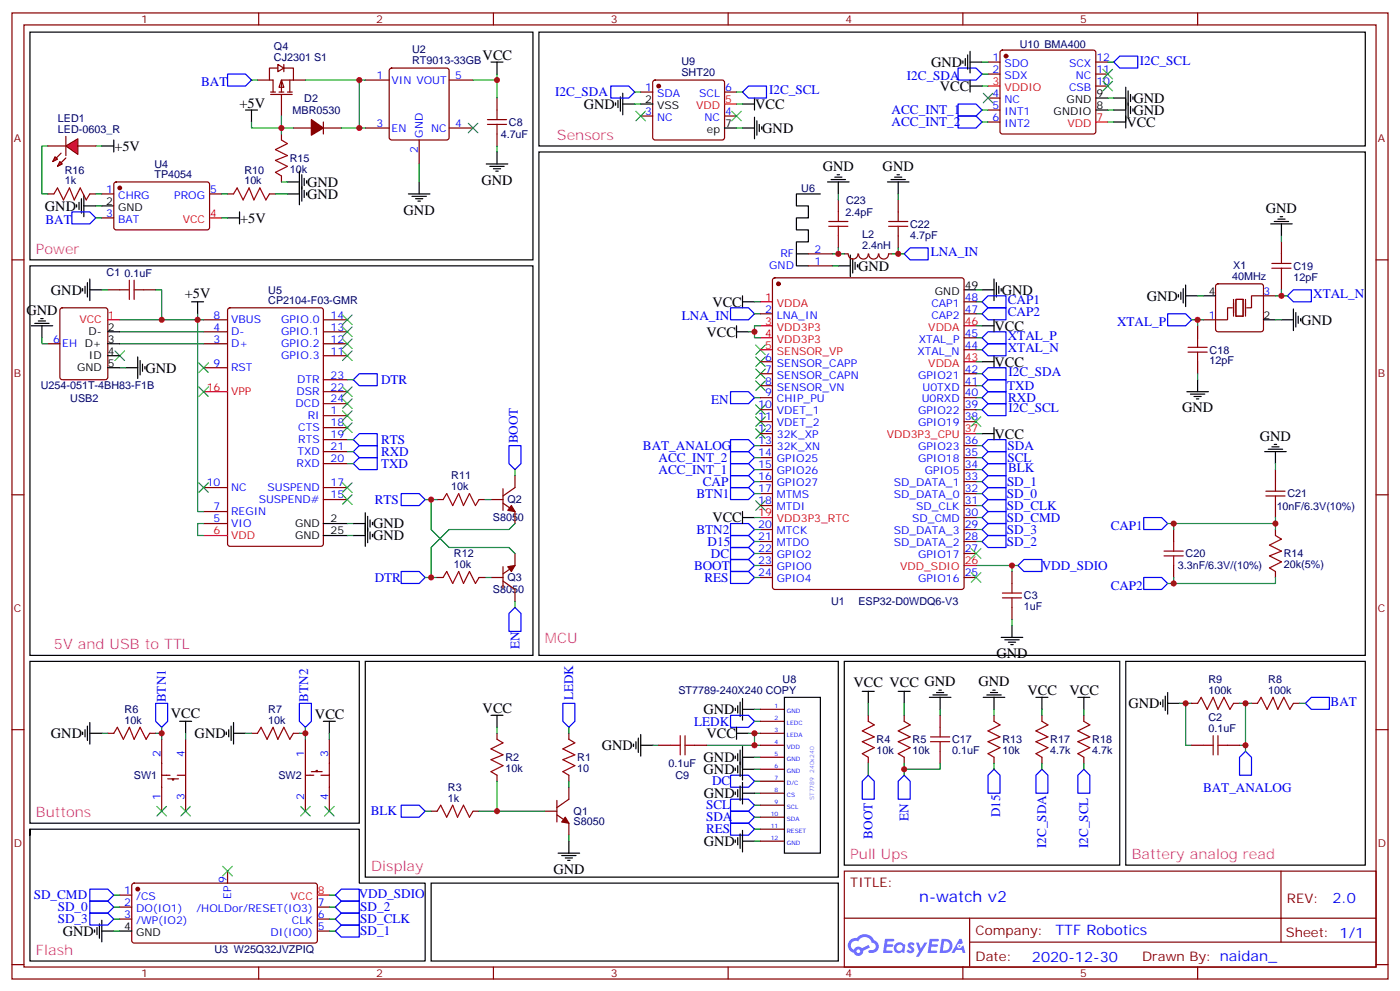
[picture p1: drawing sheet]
<svg xmlns="http://www.w3.org/2000/svg" width="412mm" height="292mm" viewBox="0 0 412 292" stroke-linecap="round" stroke-linejoin="round" font-family="sans-serif">
<g fill="none" stroke="#870000" stroke-width=".35">
<path d="M3.5 3.8h405.4v284.3h-405.4zM7.1 7.3h398.2v277.3h-398.2zM76.2 3.8v3.5M145.3 3.8v3.5M214.5 3.8v3.5M283.6 3.8v3.5M352.8 3.8v3.5M3.5 76.5h3.6M405.3 76.5h3.6M3.5 145.6h3.6M405.3 145.6h3.6M3.5 214.8h3.6"/>
<path d="M405.3 214.8h3.6M248.7 256.4h156.6v28.2h-156.6zM377.3 256.4v20.9M248.7 270.2h156.5M285.6 277.3h119.6M285.6 270.2v14.2M3.5 283.9h3.6M76.2 284.6v3.5M145.3 284.6v3.5M214.5 284.6v3.5M283.6 284.6v3.5M352.8 284.6v3.5"/>
<path d="M405.3 283.9h3.6"/>
</g>
<g fill="#5487ff">
<path d="M267.7 277.6a1.22 1.22 0 0 1 1.7 .2l-.4 .6a.47 .47 0 0 0-.3-.4 .47 .47 0 0 0-.5 .2l.1 .2a1.14 1.14 0 0 1 .8 1.8 1.14 1.14 0 0 1-1.9 0l-.2-.2 .5-.6 .7 .5a.29 .29 0 0 0 .3-.3 .29 .29 0 0 0-.2-.3 1.04 1.04 0 0 1-.6-1.7z"/>
<path d="M260.7 276.3h2.4l.3 .2-.2 .5-1.8 .1-.1 .8h1.5l.3 .4-.3 .4h-1.6l-.2 1.1h1.7l.2 .3-.2 .3-2.6 .1z"/>
<path d="M273.8 276.3h2.4l.3 .2-.1 .5-1.8 .1-.2 .8h1.6l.3 .4-.4 .4h-1.6l-.1 1.1h1.7l.2 .3-.2 .3-2.6 .1z"/>
<path d="M282.6 276.3h.7l.3 1.3-.6 .3a.69 .69 0 0 0-1 .3 .69 .69 0 0 0 .4 .9 .69 .69 0 0 0 .9-.6l.5-.2 .6 2.2h-.8l-.2-.9h-1.8l-.5 .9h-.8z"/>
<path d="M269.8 277.4h.8l.6 1.8 1.1-1.8h.9l-2.6 4.2h-.8l.9-1.5z"/>
<path d="M277.4 276.3l-.6 4.2h1.3a2.11 2.11 0 0 0 2.5-2.1 2.11 2.11 0 0 0-2.5-2.1zM278.1 277.1a1.39 1.39 0 0 1 1.7 1.4 1.39 1.39 0 0 1-1.8 1.3h-.3z"/>
<path d="M263.7 277.9a1.54 1.54 0 0 0-.1 2.2 1.54 1.54 0 0 0 2.2 .1l.6 .3 .3-2.3-.2-.3h-.4a1.49 1.49 0 0 0-2.4 0zM264 278.9a.94 .94 0 0 1 1.8 0 .94 .94 0 0 1-1.8 0z"/>
<path d="M250.4 276.7a2.18 2.18 0 0 0 1.1 3.7 1.44 1.44 0 0 0 1.6 .9 1.44 1.44 0 0 0 1.2-1.4l2-1.1-.5-.7-1.9 1a1.47 1.47 0 0 0-2.4 .4 1.39 1.39 0 0 1-.7-1.9 1.39 1.39 0 0 1 2-.5 2.12 2.12 0 0 1 2.2-1.3 2.12 2.12 0 0 1 1.9 1.7 1.14 1.14 0 0 1 1.1 1.4 1.14 1.14 0 0 1-1.7 .7 .43 .43 0 0 0-.5 .4 .43 .43 0 0 0 .4 .5 1.98 1.98 0 0 0 2.5-1.2 1.98 1.98 0 0 0-1.2-2.6 3.1 3.1 0 0 0-5.3-.6l-.9 .1zM252.3 280a.55 .55 0 0 1 1.1 0 .55 .55 0 0 1-1.1 0z"/>
<circle cx="282.6" cy="278.4" r=".26"/>
</g>
<g fill="none" stroke="#870000" stroke-width=".35">
<path d="M107.6 23.6h7.1M107.6 37.7h7.1M114.9 20.2l.5-.2h16.2l.5 .2 .2 .5v19.8l-.2 .5-.5 .2h-16.2l-.5-.2-.2-.5v-19.8zM132.3 23.6h7M132.3 37.7h7M146.4 28.9v3.5M146.4 39.4v3.6M188.7 27.1h3.6M188.7 34.1h3.6M192.5 23.8l.5-.2h19.7l.5 .2 .2 .5v16.2l-.2 .5-.5 .2h-19.7l-.5-.2-.2-.5v-16.2zM213.4 27.1h3.6M213.4 34.1h3.6"/>
<path d="M14.1 57.1h1.8M26.5 57.1h1.7M30 57.1h3.5M33.7 53.8l.5-.2h27.1l.4 .7v12.9l-.7 .5-27.1-.1-.4-.6v-12.7zM61.7 57.1h3.6M67 57.1h1.8M79.4 57.1h1.7M123.5 41.2v7.1M246.9 58.8v3.6M264.6 58.8v3.6M30 64.1h3.5M238.1 74.7h7.1"/>
<path d="M238.1 78.2h7.1M246.9 69.4v3.6M248.7 74.7h1.1M249.9 74.7a1.41 1.41 0 0 0 1.4 1.5 1.41 1.41 0 0 0 1.4-1.5M252.9 74.7a1.41 1.41 0 0 0 1.4 1.5 1.41 1.41 0 0 0 1.4-1.5M255.9 74.7a1.41 1.41 0 0 0 1.4 1.5 1.41 1.41 0 0 0 1.4-1.5M262.8 74.7h-1.1a1.41 1.41 0 0 1-1.4 1.5 1.41 1.41 0 0 1-1.4-1.5M264.6 69.4v3.6M377.5 71.2v3.5M17.9 90.8l.4-.2h12.7l.7 .4v20.1l-.4 .6-13 .1-.6-.5-.1-20zM60 97.6h7M60 94.1h7"/>
<path d="M67.3 90.8l.4-.2h26.8l.7 .4v69.1l-.4 .6-27.1 .1-.6-.5-.1-69zM95.2 97.6h7.1M95.2 94.1h7.1M352.8 95.9v3.5M354.5 94.1h3.6M358.3 83.7l.5-.2h12.7l.5 .2 .2 .5v12.7l-.3 .5-.4 .2h-12.7l-.5-.2-.2-.5v-12.7zM372.2 87.1h3.5M377.5 81.8v3.5M14.1 101.2h3.5M60 101.2h7M60 108.2h7M95.2 101.2h7.1"/>
<path d="M95.2 104.7h7.1M95.2 115.3h7.1M95.2 111.8h7.1M95.2 118.8h7.1M352.8 106.5v3.5M95.2 122.3h7.1M95.2 125.9h7.1M95.2 129.4h7.1M95.2 136.5h7.1M95.2 132.9h7.1M151.7 140v3.5l-3.5 2.5M375.7 138.2v3.5"/>
<path d="M60 154.1h7M60 150.6h7M60 143.5h7M95.2 147h7.1M95.2 143.5h7.1M128.8 147h1.7M141.1 147h1.8M144.6 147h3.6M148.2 148.1l3.5 2.5v3.5M148.2 143.9v6.3M345.7 155.9v3.5M375.7 148.8v3.5"/>
<path d="M375.7 155.9v1.7M128.8 170h1.7M141.1 170h1.8M144.6 170h3.6M148.2 171l3.5 2.5v3.5M148.2 166.8v6.3M151.7 162.9v3.5l-3.5 2.5M298.1 168.2v3.5M298.1 178.8v3.5M345.7 166.4v3.6M375.7 168.2v1.8M31.7 215.8h1.8"/>
<path d="M44.1 215.8h1.8M47.6 217.6v21.2M54.7 217.6v21.2M74.1 215.8h1.7M86.4 215.8h1.8M90 217.6v21.2M97 217.6v21.2M146.4 215.8v1.8M167.6 215.8v1.8M194 219.4h3.6M204.6 219.4h3.5M255.8 210.5v1.8"/>
<path d="M266.3 210.5v1.8M276.9 210.5v3.6M292.8 210.5v1.8M306.9 210.5v1.8M319.3 210.5v1.8M351 207h1.8M363.4 207h1.7M368.7 207h1.7M381 207h1.8M47.6 228.2h2.5M49.4 229.2h3.2M50.8 229.2v.4h.4v-.4"/>
<path d="M52.2 228.2h2.5M90 228.2h2.4M91.7 227.1h3.2M93.1 227.1v-.3h.4v.3M94.5 228.2h2.5M127 238.8h1.8M139.3 238.8h1.8M146.4 228.2v1.7M160.5 238.8h3.5M164 239.8l3.6 2.5v3.5M164 235.6v6.3M167.6 228.2v1.7"/>
<path d="M167.6 231.7v3.5l-3.6 2.5M255.8 222.9v1.7M266.3 222.9v1.7M276.9 221.1v3.5M292.8 222.9v1.7M306.9 222.9v1.7M319.3 222.9v1.7M67 256.4v3.5M35.3 263.5h3.5M35.3 267h3.5M35.3 270.5h3.5M39 260.1l.5-.2 53.6 .1 .4 .6-.1 16.5-.6 .5-53.6-.1-.4-.6v-16.3z"/>
<path d="M93.5 267h3.5M93.5 270.5h3.5M93.5 274h3.5"/>
</g>
<g fill="#870000" stroke="#870000" stroke-width=".35">
<path d="M166.5 240.5l1.1 1.8-2.1-.4z"/>
<path d="M150.6 148.8l1.1 1.8-2.1-.4z"/>
<path d="M149.6 166.8l2.1-.4-1.1 1.8z"/>
<circle cx="40.6" cy="261.7" r=".53"/>
<circle cx="35.3" cy="55.3" r=".53"/>
<circle cx="194" cy="25.3" r=".53"/>
</g>
<g fill="none" stroke="#a10000" stroke-width=".35">
<path d="M143.6 36.6h5.6M143.6 35.2h5.6M146.4 32.4v2.8M146.4 36.6v2.8M15.9 57.1l1-1.8 1.8 3.5 1.8-3.5 1.4 3.5 1.7-3.5 1.8 3.5 1.1-1.7M68.8 57.1l1-1.8 1.8 3.5 1.8-3.5 1.4 3.5 1.8-3.5 1.7 3.5 1.1-1.7M244.1 65.2h5.7M244.1 66.6h5.7M246.9 62.4v2.8M246.9 66.6v2.8M261.8 65.2h5.6M261.8 66.6h5.6"/>
<path d="M264.6 62.4v2.8M264.6 66.6v2.8M374.6 79h5.7M374.6 77.5h5.7M377.5 74.7v2.8M377.5 79v2.8M352.8 99.4v2.8M350 103.6h5.6M350 102.2h5.6M352.8 103.6v2.9M130.5 147l1.1-1.7 1.7 3.5 1.8-3.5 1.4 3.5 1.8-3.5 1.8 3.5 1-1.8M345.7 159.4v2.8"/>
<path d="M372.9 146h5.6M372.9 144.6h5.6M375.7 157.6l1.8 1.1-3.6 1.7 3.6 1.8-3.6 1.4 3.6 1.8-3.6 1.7 1.8 1.1M375.7 141.7v2.9M375.7 146v2.8M130.5 170l1.1-1.8 1.7 3.5 1.8-3.5 1.4 3.5 1.8-3.5 1.8 3.5 1-1.7M295.3 176h5.6M295.3 174.6h5.6M298.1 171.7v2.9M298.1 176v2.8M342.9 163.6h5.6M342.9 162.2h5.6"/>
<path d="M345.7 163.6v2.8M33.5 215.8l1.1-1.7 1.7 3.5 1.8-3.5 1.4 3.5 1.8-3.5 1.7 3.5 1.1-1.8M75.8 215.8l1.1-1.7 1.8 3.5 1.7-3.5 1.4 3.5 1.8-3.5 1.8 3.5 1-1.8M146.4 217.6l1.8 1.1-3.6 1.7 3.6 1.8-3.6 1.4 3.6 1.8-3.6 1.7 1.8 1.1M167.6 217.6l1.7 1.1-3.5 1.7 3.5 1.8-3.5 1.4 3.5 1.8-3.5 1.7 1.8 1.1M197.6 219.4h2.8M200.4 216.5v5.7M201.8 219.4h2.8M201.8 216.5v5.7M255.8 212.3l1.7 1.1-3.5 1.7 3.5 1.8-3.5 1.4 3.5 1.8-3.5 1.7 1.8 1.1M266.3 212.3l1.8 1.1-3.5 1.7 3.5 1.8-3.5 1.4 3.5 1.8-3.5 1.7 1.7 1.1M274.1 218.3h5.7"/>
<path d="M274.1 216.9h5.7M276.9 214.1v2.8M276.9 218.3v2.8M292.8 212.3l1.8 1.1-3.6 1.7 3.6 1.8-3.6 1.4 3.6 1.8-3.6 1.7 1.8 1.1M306.9 212.3l1.8 1.1-3.5 1.7 3.5 1.8-3.5 1.4 3.5 1.8-3.5 1.7 1.7 1.1M319.3 212.3l1.7 1.1-3.5 1.7 3.5 1.8-3.5 1.4 3.5 1.8-3.5 1.7 1.8 1.1M352.8 207l1-1.8 1.8 3.6 1.8-3.6 1.4 3.6 1.7-3.6 1.8 3.6 1.1-1.8M370.4 207l1.1-1.8 1.7 3.6 1.8-3.6 1.4 3.6 1.8-3.6 1.7 3.6 1.1-1.8M128.8 238.8l1-1.8 1.8 3.5 1.7-3.5 1.5 3.5 1.7-3.5 1.8 3.5 1-1.7"/>
</g>
<g fill="none" stroke="#008700" stroke-width=".35">
<path d="M139.3 23.6h7.1v5.3M187 30.6h1.7M187 27.1h1.7M217 37.7h1.7M217 27.1h1.7M14.1 43h-1.8v14.1h1.8M28.2 57.1h1.8M28.2 43h1.8M65.3 57.1h1.7M81.1 57.1h3.6M123.5 48.3v5.3M146.4 43v1.7"/>
<path d="M246.9 57.1v1.7M264.6 57.1v1.7M28.2 60.6h1.8M28.2 64.1h1.8M65.3 64.1h1.7M245.2 78.2h1.7M245.2 74.7h3.5M246.9 73v1.7M262.8 74.7h3.5M264.6 73v1.7M377.5 69.4v1.8M12.3 99.4v1.8h1.8"/>
<path d="M35.3 97.6h24.7M222.2 92.4h1.8M287.5 99.4h1.8M287.5 92.4h1.8M287.5 88.8h1.8M351 94.1h3.5M352.8 87.1h1.7M352.8 94.1v1.8M375.7 87.1h3.5M375.7 94.1h1.8M377.5 85.3v1.8M35.3 101.2h24.7"/>
<path d="M35.3 108.2h1.7M102.3 111.8h1.8M222.2 117.1h1.8M287.5 117.1h1.8M287.5 113.5h1.8M287.5 110h1.8M287.5 102.9h1.8M352.8 110v1.8M102.3 129.4h1.8M102.3 136.5h1.8M102.3 132.9h1.8M151.7 138.2v1.8"/>
<path d="M287.5 134.7h1.8M287.5 131.2h1.8M287.5 120.6h1.8M375.7 136.5v1.7M102.3 154.1h1.8M102.3 157.6h1.8M125.2 147h3.6M127 147v8.9l5.3 5.2h17.6l1.8 1.8M142.9 147h1.7M151.7 154.1l-1.8 1.8h-17.6l-5.3 5.2v8.9M222.2 159.4h1.8M287.5 159.4h1.8"/>
<path d="M287.5 155.9h1.8M287.5 152.3h1.8M287.5 148.8h1.8M287.5 145.3h1.8M287.5 141.7h1.8M344 154.1h1.7v1.8M345.7 154.1h30v1.8M375.7 152.3v1.8M125.2 170h3.6M142.9 170h1.7M151.7 177v1.8M222.2 166.4h1.8"/>
<path d="M222.2 170h1.8M222.2 162.9h1.8M287.5 166.4h10.6v1.8M298.1 166.4h1.8M345.7 170v1.7h-1.7M375.7 170v1.7h-30M298.1 182.3v1.8M30 215.8h1.7M72.3 215.8h1.8M88.2 215.8h1.8v1.8M90 214.1v1.7M97 215.8v1.8"/>
<path d="M146.4 214.1v1.7M167.6 214.1v1.7M192.3 219.4h1.7M208.1 219.4h14.1M220.5 215.8h1.7M222.2 208.8h1.8M222.2 212.3h1.8M224 215.8h-1.8v3.6h1.8M255.8 207v3.5M266.3 207v3.5M276.9 208.8v1.7M292.8 208.8v1.7"/>
<path d="M306.9 208.8v1.7M319.3 208.8v1.7M347.5 207h3.5M349.2 207v12.4h1.8M365.1 207h3.6M366.9 207v12.4h-1.8M366.9 219.4v1.7M382.8 207h1.7M125.2 238.8h1.8M141.1 238.8h19.4M146.4 229.9v8.9M167.6 229.9v1.8"/>
<path d="M222.2 229.9h1.8M222.2 233.5h1.8M222.2 237h1.8M222.2 222.9h1.8M222.2 226.4h1.8M255.8 224.6v3.6M266.3 224.6v3.6M276.9 224.6v1.8h-10.6M292.8 224.6v1.8M306.9 224.6v1.8M319.3 224.6v1.8M167.6 245.8v1.8"/>
<path d="M222.2 240.5h1.8M222.2 244.1h1.8M222.2 247.6h1.8M33.5 263.5h1.8M33.5 274h1.8M33.5 267h1.8M33.5 270.5h1.8M97 263.5h1.8M97 274h1.8M97 267h1.8M97 270.5h1.8"/>
</g>
<g fill="none" stroke="#000" stroke-width=".35">
<path d="M8.8 9.5h148.2v67h-148.2zM158.7 9.5h243.5v33.5h-243.5zM181.3 30.3v.7M182 29.6v2.1M182.7 28.5v4.2M183.4 30.6h3.6M183.4 27.4v6.4M188.7 30.6h3.6M213.4 37.7h3.6M218.7 30.6h3.5M218.7 37.7h3.5M222.2 28.9v3.5"/>
<path d="M222.2 34.5v6.4M223 35.6v4.2M223.7 36.6v2.1M224.4 37.3v.7M23.3 59.5v2.2M24 58.5v4.2M24.7 57.4v6.4M30 43h3.5M33.5 41.2v3.5M84.7 57.1h3.5M88.2 53.9v6.4M88.9 55v4.2"/>
<path d="M89.6 56v2.1M90.3 56.7v.7M120.3 57.1h6.3M121.4 57.8h4.2M122.4 58.5h2.1M123.1 59.2h.7M123.5 53.6v3.5M143.2 48.3h6.4M144.3 49h4.2M145.3 49.7h2.2M146 50.4h.8M146.4 44.7v3.6"/>
<path d="M158.7 44.7h243.5v148.2h-243.5zM241.7 57.1h-7.1v3.5h3.5v3.5h-3.5v3.6h3.5v3.5h-3.5v3.5h3.5M243.8 53.6h6.3M244.8 52.8h4.3M245.9 52.1h2.1M246.6 51.4h.7M246.9 53.6v3.5M261.4 53.6h6.4M262.5 52.8h4.2M263.5 52.1h2.1M264.2 51.4h.7M264.6 53.6v3.5"/>
<path d="M8.8 78.2h148.2v114.7h-148.2zM22.6 60.3v.7M24.7 60.6h3.5M30 60.6h3.5M67 64.1h3.6M70.6 62.4v3.5M234.6 74.7v3.5h3.5M246.9 78.2h3.6M250.5 75.1v6.3M251.2 76.1v4.3M251.9 77.2v2.1M252.6 77.9v.7"/>
<path d="M374.3 65.9h6.3M375.4 65.2h4.2M376.4 64.5h2.1M377.1 63.8h.7M377.5 65.9v3.5M9.2 95.9h6.3M10.2 95.2h4.3M11.3 94.5h2.1M12 93.8h.7M12.3 95.9v3.5M31.7 97.6h3.6M56.4 88.8h3.6"/>
<path d="M58.2 88.8v3.6M218.7 87.1v3.5M218.7 88.8h3.5M289.3 85.3h3.5M292.8 82.1v6.4M293.5 83.2v4.2M294.2 84.2v2.2M294.9 84.9v.8M347.1 86.7v.7M347.8 86v2.1M348.5 84.9v4.3M349.2 87.1h3.6"/>
<path d="M349.2 83.9v6.3M354.5 87.1h3.6M372.2 94.1h3.5M377.5 94.1h3.5M381 90.9v6.4M381.7 92v4.2M382.4 93.1v2.1M383.1 93.8v.7M31.7 108.2h3.6M31.7 101.2h3.6M31.7 104.7h3.6M37 108.2h3.6"/>
<path d="M40.6 105.1v6.3M41.3 106.1v4.2M42 107.2v2.1M42.7 107.9v.7M289.3 106.5h3.5M292.8 104.7v3.5M349.6 115.3h6.4M350.7 116h4.2M351.7 116.7h2.1M352.4 117.4h.7M352.8 111.8v3.5M289.3 127.6h3.5"/>
<path d="M292.8 125.9v3.5M372.5 132.9h6.4M373.6 132.2h4.2M374.6 131.5h2.2M375.4 130.8h.7M375.7 132.9v3.6M95.2 154.1h7.1M95.2 157.6h7.1M104.1 154.1h3.5M104.1 157.6h3.5M107.6 150.9v9.9M108.3 152v7.7"/>
<path d="M109 153v2.2M109 156.6v2.1M109.7 153.7v.7M109.7 157.3v.7M8.8 194.7h97v47.6h-97zM248.7 194.7h81.1v59.9h-81.1zM294.9 187.6h6.4M296 188.3h4.2M297 189h2.2M297.7 189.7h.7M298.1 184.1v3.5M331.6 194.7h70.6v59.9h-70.6z"/>
<path d="M24.3 215.5v.7M25 214.8v2.1M25.8 213.7v4.2M26.5 215.8h3.5M26.5 212.7v6.3M52.9 212.3h3.5M54.7 212.3v3.5M66.7 215.5v.7M67.4 214.8v2.1M68.1 213.7v4.2M68.8 215.8h3.5M68.8 212.7v6.3"/>
<path d="M95.2 212.3h3.6M97 212.3v3.5M144.6 210.5h3.6M146.4 210.5v3.6M186.6 219v.7M187.3 218.3v2.1M188 217.2v4.3M188.7 219.4h3.6M188.7 216.2v6.3M216.6 208.4v.7M217 215.8h3.5M217 214.1v3.5"/>
<path d="M217.3 207.7v2.1M218 206.7v4.2M218.7 208.8h3.5M218.7 205.6v6.3M218.7 219.7v9.9M254 203.5h3.5M255.8 203.5v3.5M264.6 203.5h3.5M266.3 203.5v3.5M273.8 205.2h6.3M274.8 204.5h4.2M275.9 203.8h2.1"/>
<path d="M276.6 203.1h.7M276.9 205.2v3.6M289.6 205.2h6.4M290.7 204.5h4.2M291.7 203.8h2.2M292.5 203.1h.7M292.8 205.2v3.6M305.2 205.2h3.5M306.9 205.2v3.6M317.5 205.2h3.5M319.3 205.2v3.6M341.8 206.7v.7"/>
<path d="M342.5 206v2.1M343.3 204.9v4.2M344 207h3.5M344 203.8v6.4M216.6 222.5v.7M216.6 226.1v.7M216.6 233.1v.7M217.3 221.8v2.1M217.3 225.4v2.1M217.3 232.4v2.1M218 220.8v7.7M218 231.4v4.2"/>
<path d="M218.7 230.3v6.3M218.7 222.9h3.5M218.7 233.5h3.5M218.7 226.4h3.5M8.8 244.1v38.8h116.4v-23h-19.4v-15.8h-97v1.7M127 259.9h119.9v23h-119.9zM164.4 251.1h6.3M165.5 251.8h4.2M166.5 252.5h2.1M167.2 253.2h.7M167.6 247.6v3.5M216.6 247.2v.7"/>
<path d="M217.3 246.5v2.1M218 245.5v4.2M218.7 244.4v6.4M218.7 247.6h3.5M27.9 273.7v.7M28.6 273v2.1M29.3 271.9v4.3M30 274h3.5M30 270.9v6.3M35.3 274h3.5"/>
</g>
<g fill="none" stroke="#00f" stroke-width=".35">
<path d="M179.9 25.3h5.3l1.8 1.8-1.8 1.8h-5.3zM218.7 27.1l1.8-1.8h5.3v3.6h-5.3zM21.2 62.4h5.3l1.7 1.7-1.7 1.8h-5.3zM266.3 74.7l1.8-1.7h5.3v3.5h-5.3zM215.2 90.6h5.3l1.7 1.8-1.7 1.7h-5.3zM289.3 92.4l1.7-1.8h5.3v3.5h-5.3zM291 87.1h5.3v3.5h-5.3l-1.7-1.8zM291 97.6h5.3v3.6h-5.3l-1.7-1.8zM344 92.4h5.2l1.8 1.7-1.8 1.8h-5.2zM381 85.3h5.3v3.5h-5.3l-1.8-1.7zM104.1 111.8l1.7-1.8h5.3v3.5h-5.3zM215.2 115.3h5.3l1.7 1.8-1.7 1.7h-5.3z"/>
<path d="M289.3 117.1l1.7-1.8h5.3v3.5h-5.3zM289.3 102.9l1.7-1.7h5.3v3.5h-5.3zM289.3 110l1.7-1.8h5.3v3.6h-5.3zM291 111.8h5.3v3.5h-5.3l-1.7-1.8zM291 118.8h5.3v3.5h-5.3l-1.7-1.7zM104.1 129.4l1.7-1.8h5.3v3.6h-5.3zM104.1 132.9l1.7-1.7h5.3v3.5h-5.3zM104.1 136.5l1.7-1.8h5.3v3.5h-5.3zM149.9 131.2h3.6v5.3l-1.8 1.7-1.8-1.7zM289.3 134.7l1.7-1.8h5.3v3.6h-5.3zM289.3 131.2l1.7-1.8h5.3v3.5h-5.3zM118.2 145.3h5.3l1.7 1.7-1.7 1.8h-5.3z"/>
<path d="M215.2 157.6h5.3l1.7 1.8-1.7 1.7h-5.3zM289.3 155.9l1.7-1.8h5.3v3.5h-5.3zM289.3 148.8l1.7-1.8h5.3v3.6h-5.3zM289.3 141.7l1.7-1.7h5.3v3.5h-5.3zM291 150.6h5.3v3.5h-5.3l-1.7-1.8zM291 157.6h5.3v3.5h-5.3l-1.7-1.7zM291 143.5h5.3v3.5h-5.3l-1.7-1.7zM336.9 152.3h5.3l1.8 1.8-1.8 1.8h-5.3zM118.2 168.2h5.3l1.7 1.8-1.7 1.7h-5.3zM151.7 178.8l1.8 1.8v5.2h-3.6v-5.2zM215.2 164.7h5.3l1.7 1.7-1.7 1.8h-5.3zM215.2 161.1h5.3l1.7 1.8-1.7 1.8h-5.3z"/>
<path d="M215.2 168.2h5.3l1.7 1.8-1.7 1.7h-5.3zM299.9 166.4l1.7-1.7h5.3v3.5h-5.3zM336.9 170h5.3l1.8 1.7-1.8 1.8h-5.3zM45.9 207h3.5v5.3l-1.8 1.8-1.7-1.8zM88.2 207h3.5v5.3l-1.7 1.8-1.8-1.8zM165.8 207h3.5v5.3l-1.7 1.8-1.8-1.8zM215.2 210.5h5.3l1.7 1.8-1.7 1.8h-5.3zM384.5 207l1.8-1.8h5.3v3.6h-5.3zM118.2 237h5.3l1.7 1.8-1.7 1.7h-5.3zM215.2 228.2h5.3l1.7 1.7-1.7 1.8h-5.3zM215.2 235.2h5.3l1.7 1.8-1.7 1.8h-5.3zM215.2 238.8h5.3l1.7 1.7-1.7 1.8h-5.3z"/>
<path d="M255.8 228.2l1.7 1.7v5.3h-3.5v-5.3zM266.3 228.2l1.8 1.7v5.3h-3.5v-5.3zM291 228.2l1.8-1.8 1.8 1.8v5.3h-3.6zM306.9 226.4l1.8 1.8v5.3h-3.5v-5.3zM319.3 226.4l1.7 1.8v5.3h-3.5v-5.3zM366.9 221.1l1.8 1.8v5.3h-3.6v-5.3zM215.2 242.3h5.3l1.7 1.8-1.7 1.7h-5.3zM26.5 268.7h5.2l1.8 1.8-1.8 1.8h-5.2zM26.5 265.2h5.2l1.8 1.8-1.8 1.7h-5.2zM26.5 261.7h5.2l1.8 1.8-1.8 1.7h-5.2zM98.8 267l1.7-1.8h5.3v3.5h-5.3zM98.8 270.5l1.7-1.8h5.3v3.6h-5.3z"/>
<path d="M98.8 263.5l1.7-1.8h5.3v3.5h-5.3zM100.5 272.3h5.3v3.5h-5.3l-1.7-1.8z"/>
</g>
<path d="M213.4 30.6h3.6M61.7 64.1h3.6M31.7 94.1h3.6M60 115.3h7M60 157.6h7M93.5 263.5h3.5" fill="none" stroke="#f00" stroke-width=".35"/>
<g fill="none" stroke="#3c3" stroke-width=".35">
<path d="M137.9 36.3l2.9 2.8M140.8 36.3l-2.9 2.8M187.3 32.7l2.8 2.9M190.1 32.7l-2.8 2.9M215.5 32.7l2.9 2.9M218.4 32.7l-2.9 2.9M100.9 92.7l2.8 2.8M100.9 96.2l2.8 2.9M100.9 99.8l2.8 2.8M103.7 92.7l-2.8 2.8M103.7 96.2l-2.8 2.9M103.7 99.8l-2.8 2.8"/>
<path d="M33.9 103.3l2.8 2.8M36.7 103.3l-2.8 2.8M58.6 106.8l2.8 2.8M58.6 113.9l2.8 2.8M61.4 106.8l-2.8 2.8M61.4 113.9l-2.8 2.8M100.9 103.3l2.8 2.8M100.9 113.9l2.8 2.8M100.9 117.4l2.8 2.8M103.7 103.3l-2.8 2.8M103.7 113.9l-2.8 2.8M103.7 117.4l-2.8 2.8"/>
<path d="M222.6 119.2l2.8 2.8M222.6 101.5l2.8 2.9M222.6 105.1l2.8 2.8M222.6 108.6l2.8 2.8M222.6 112.1l2.8 2.8M225.4 119.2l-2.8 2.8M225.4 101.5l-2.8 2.9M225.4 105.1l-2.8 2.8M225.4 108.6l-2.8 2.8M225.4 112.1l-2.8 2.8M100.9 120.9l2.8 2.9M100.9 124.5l2.8 2.8"/>
<path d="M103.7 120.9l-2.8 2.9M103.7 124.5l-2.8 2.8M222.6 122.7l2.8 2.8M222.6 126.2l2.8 2.8M225.4 122.7l-2.8 2.8M225.4 126.2l-2.8 2.8M58.6 142.1l2.8 2.8M61.4 142.1l-2.8 2.8M100.9 142.1l2.8 2.8M100.9 145.6l2.8 2.8M103.7 142.1l-2.8 2.8M103.7 145.6l-2.8 2.8"/>
<path d="M222.6 147.4l2.8 2.8M225.4 147.4l-2.8 2.8M46.2 237.3l2.8 2.9M49 237.3l-2.8 2.9M53.3 237.3l2.8 2.9M56.1 237.3l-2.8 2.9M88.5 237.3l2.9 2.9M91.4 237.3l-2.9 2.9M95.6 237.3l2.8 2.9M98.4 237.3l-2.8 2.9M65.6 255l2.8 2.8M68.4 255l-2.8 2.8"/>
</g>
<path d="M363 90.6h-1.4v3.5h-3.5M363.4 88.1v5M364.1 88.1h2.1v5h-2.1zM366.9 88.1v5M372.2 87.1h-3.5v3.5h-1.5" fill="none" stroke="#870012" stroke-width=".35"/>
<g fill="#f00" stroke="#870000" stroke-width=".35">
<path d="M19.4 43l3.5-2.1v4.5z"/>
<path d="M19.4 40.1v5.7z"/>
</g>
<g fill="#870000" stroke="#870000" stroke-width=".35">
<path d="M19.4 46.5l-1.4 1.4z"/>
<path d="M16.6 46.5l1.4-1.4z"/>
</g>
<g fill="#f00" stroke="#870000" stroke-width=".35">
<path d="M17.6 47.6l.7 .7-1.4 .7z"/>
<path d="M16.2 46.1l.7 .7-1.4 .8z"/>
</g>
<path d="M14.1 43h5.3M22.9 43h5.3" fill="none" stroke="#870000" stroke-width=".35"/>
<path d="M328.1 18.3l1.7-1.8h5.3v3.5h-5.3zM282.2 20h5.3l1.8 1.8-1.8 1.8h-5.3zM282.2 30.6h5.3l1.8 1.8-1.8 1.7h-5.3zM282.2 34.1h5.3l1.8 1.8-1.8 1.8h-5.3zM215.2 140h5.3l1.7 1.7-1.7 1.8h-5.3zM215.2 129.4h5.3l1.7 1.8-1.7 1.7h-5.3zM215.2 154.1h5.3l1.7 1.8-1.7 1.7h-5.3zM215.2 143.5h5.3l1.7 1.8-1.7 1.7h-5.3z" fill="none" stroke="#00f" stroke-width=".35"/>
<path d="M105.8 23.6v14.1h1.8M146.4 21.8v1.8M35.3 94.1h24.7M58.2 92.4v1.7M222.2 131.2h1.8M222.2 141.7h1.8" fill="none" stroke="#008700" stroke-width=".35"/>
<g fill="none" stroke="#000" stroke-width=".35">
<path d="M144.6 18.3h3.6M146.4 18.3v3.5M72.3 32.4h3.5M74.1 32.4v3.5M285.8 25.3h3.5M285.8 23.6v3.5M328.1 32.4h3.5M328.1 28.9h3.5M331.6 25.7v9.9M332.3 26.7v7.8M333 27.8v2.1M333 31.3v2.1"/>
<path d="M333.7 28.5v.7M333.7 32v.7"/>
</g>
<g fill="#fff" stroke="#870000" stroke-width=".35">
<path d="M82.9 23.6l.7 2.1h-1.4z"/>
<path d="M81.8 19l1.8 1-1.8 1.1z"/>
</g>
<g fill="none" stroke="#870000" stroke-width=".35">
<path d="M83.6 19v2.1M291 18.3h3.6M294.8 15l.5-.3h26.8l.5 .3 .2 .5v23.2l-.2 .5-.5 .2h-26.8l-.5-.2-.2-.5v-23.2zM322.8 18.3h3.5M75.8 23.6h3.6M79.7 27.8h6.4M79.7 27.1h1.4M81.8 20h-2.4v3.6h1v3.5M82.2 27.1h1.4M82.9 27.8v6.3M82.9 39.4v1.8M83.6 20h2.8v3.6"/>
<path d="M84.7 27.1h1.4M85.4 23.6v3.5M86.4 23.6h-3.5v3.5M86.4 23.6h3.6M86.4 37.7h5.3M95.2 37.7h5.3M95.2 35.9v3.5M291 21.8h3.6M291 28.9h3.6M291 32.4h3.6M291 35.9h3.6M322.8 21.8h3.5"/>
<path d="M322.8 25.3h3.5M82.9 51.8v1.8M31.7 85.3h3.6M42.3 85.3h3.6M224 92.4h3.5M227.8 82l.4-.2h55.1l.6 .4 .1 90.6-.5 .6-55.3 .1-.6-.5-.1-90.5zM284 88.8h3.5M284 92.4h3.5M284 99.4h3.5M224 110h3.5M224 113.5h3.5M224 117.1h3.5"/>
<path d="M224 106.5h3.5M284 102.9h3.5M284 110h3.5M284 113.5h3.5M284 117.1h3.5M224 120.6h3.5M224 124.1h3.5M224 131.2h3.5M224 134.7h3.5M224 138.2h3.5M224 127.6h3.5M284 120.6h3.5"/>
<path d="M284 124.1h3.5M284 131.2h3.5M284 134.7h3.5M284 138.2h3.5M224 141.7h3.5M224 145.3h3.5M224 148.8h3.5M224 155.9h3.5M224 159.4h3.5M284 141.7h3.5M284 145.3h3.5M284 148.8h3.5"/>
<path d="M284 152.3h3.5M284 155.9h3.5M284 159.4h3.5M224 162.9h3.5M224 170h3.5M224 166.4h3.5M284 162.9h3.5M284 170h3.5M224 219.4h7.1M224 208.8h7.1M224 212.3h7.1M224 215.8h7.1"/>
<path d="M351 219.4h3.5M361.6 219.4h3.5M224 222.9h7.1M224 226.4h7.1M224 229.9h7.1M224 233.5h7.1M224 237h7.1M224 240.5h7.1M224 244.1h7.1M224 247.6h7.1"/>
</g>
<g fill="none" stroke="#008700" stroke-width=".35">
<path d="M289.3 18.3h1.7M326.3 18.3h1.8M74.1 35.9v1.8h8.8v1.7M74.1 23.6h1.7M82.9 34.1v3.6h3.5M90 23.6h17.6M100.5 37.7h5.3M217 30.6h1.7M289.3 21.8h1.7M289.3 25.3h1.7M289.3 32.4h1.7M289.3 35.9h1.7"/>
<path d="M326.3 32.4h1.8M326.3 35.9h1.8M326.3 28.9h1.8M82.9 53.6h1.8M30 85.3h1.7M45.9 85.3h1.7v8.8M58.2 94.1v56.5h1.8M220.5 97.6h1.7M222.2 88.8h1.8M224 95.9h-1.8v3.5h1.8M287.5 85.3h1.8M287.5 95.9h1.8"/>
<path d="M287.5 106.5h1.8M222.2 134.7h1.8M222.2 138.2h1.8M287.5 127.6h1.8M287.5 138.2h1.8M60 154.1h-1.8v3.5h1.8M222.2 152.3h1.8M222.2 155.9h1.8M222.2 145.3h1.8M47.6 214.1v1.7h-1.7M47.6 215.8v1.8M54.7 215.8v1.8"/>
</g>
<path d="M67 21.8h5.3l1.8 1.8-1.8 1.7h-5.3zM215.2 136.5h5.3l1.7 1.7-1.7 1.8h-5.3zM215.2 132.9h5.3l1.7 1.8-1.7 1.8h-5.3zM291 136.5h5.3v3.5h-5.3l-1.7-1.8z" fill="none" stroke="#00f" stroke-width=".35"/>
<g fill="#870000" stroke="#870000" stroke-width=".35">
<path d="M91.7 35.2l3.5 2.5-3.5 2.1z"/>
<circle cx="296.3" cy="16.5" r=".53"/>
<circle cx="229.3" cy="83.5" r=".53"/>
</g>
<path d="M82.9 41.2l1.8 1.1-3.6 1.7 3.6 1.8-3.6 1.4 3.6 1.8-3.6 1.7 1.8 1.1M35.3 85.3h2.8M38.1 82.5v5.6M39.5 82.5v5.6M39.5 85.3h2.8M354.5 219.4h2.9M357.4 216.5v5.7M358.8 219.4h2.8M358.8 216.5v5.7" fill="none" stroke="#a10000" stroke-width=".35"/>
<g fill="none" stroke="#000" stroke-width=".35">
<path d="M283.6 17.9v.7M284.3 17.2v2.1M285 16.2v4.2M285.8 18.3h3.5M285.8 15.1v6.3M322.8 32.4h3.5M322.8 28.9h3.5M328.1 35.9h3.5M331.6 34.1v3.6M84.7 53.6h3.5M88.2 50.4v6.3M88.9 51.4v4.3"/>
<path d="M89.6 52.5v2.1M90.3 53.2v.7M24.3 84.9v.8M25 84.2v2.2M25.8 83.2v4.2M26.5 85.3h3.5M26.5 82.1v6.4M217 97.6h3.5M217 95.9v3.5M284 85.3h3.5M289.3 95.9h3.5M292.8 94.1v3.5"/>
<path d="M218.7 152.3h3.5M218.7 150.6v3.5M107.6 194.7h139.3v63.5h-139.3zM231.1 205.2h10.6v45.9h-10.6z"/>
</g>
<path d="M291 25.3h3.6M322.8 35.9h3.5M224 95.9h3.5M224 99.4h3.5M224 88.8h3.5M284 95.9h3.5M224 102.9h3.5M284 106.5h3.5M284 127.6h3.5M224 152.3h3.5M284 166.4h3.5" fill="none" stroke="#f00" stroke-width=".35"/>
<path d="M289.6 27.4l2.9 2.9M292.5 27.4l-2.9 2.9M324.9 23.9l2.8 2.8M324.9 20.4l2.8 2.8M327.7 23.9l-2.8 2.8M327.7 20.4l-2.8 2.8M286.1 122.7l2.8 2.8M288.9 122.7l-2.8 2.8M286.1 161.5l2.8 2.8M286.1 168.6l2.8 2.8M288.9 161.5l-2.8 2.8M288.9 168.6l-2.8 2.8" fill="none" stroke="#3c3" stroke-width=".35"/>
<g fill="#c00">
<circle cx="146.4" cy="238.8" r=".88"/>
<circle cx="222.3" cy="215.8" r=".88"/>
<circle cx="222.3" cy="219.4" r=".88"/>
<circle cx="366.9" cy="207" r=".88"/>
<circle cx="349.3" cy="207" r=".88"/>
<circle cx="366.9" cy="219.4" r=".88"/>
<circle cx="127" cy="170" r=".88"/>
<circle cx="127" cy="147" r=".88"/>
<circle cx="352.8" cy="94.1" r=".88"/>
<circle cx="377.5" cy="87.1" r=".88"/>
<circle cx="375.7" cy="154.1" r=".88"/>
<circle cx="264.6" cy="74.7" r=".88"/>
<circle cx="246.9" cy="74.7" r=".88"/>
<circle cx="90" cy="215.8" r=".88"/>
<circle cx="298.1" cy="166.4" r=".88"/>
<circle cx="345.7" cy="171.7" r=".88"/>
<circle cx="345.7" cy="154.1" r=".88"/>
<circle cx="146.4" cy="23.6" r=".88"/>
<circle cx="105.8" cy="23.6" r=".88"/>
<circle cx="105.8" cy="37.7" r=".88"/>
<circle cx="82.9" cy="37.7" r=".88"/>
<circle cx="58.2" cy="94.1" r=".88"/>
<circle cx="47.6" cy="215.8" r=".88"/>
<circle cx="266.3" cy="226.4" r=".88"/>
<circle cx="222.3" cy="97.6" r=".88"/>
<circle cx="47.6" cy="94.1" r=".88"/>
</g>
<text font-size="4.6" fill="#00f" x="270.8" y="265.4">n-watch v2</text>
<g font-size="4.2">
<text x="142.2" y="17.6">VCC</text>
<text x="274.3" y="19.7">GND</text>
<text x="276.9" y="26.7">VCC</text>
<text x="70.6" y="31.7">+5V</text>
<text x="172" y="32.1">GND</text>
<text x="222.4" y="32.1">VCC</text>
<text x="333.9" y="33.8">GND</text>
<text x="333.9" y="30.3">GND</text>
<text x="224.5" y="39.1">GND</text>
<text x="331.8" y="37.3">VCC</text>
<text x="33.7" y="44.4">+5V</text>
<text x="242.4" y="50.3">GND</text>
<text x="260" y="50.3">GND</text>
<text x="90.5" y="58.5">GND</text>
<text x="90.5" y="55">GND</text>
<text x="141.8" y="54.3">GND</text>
<text x="13.2" y="62">GND</text>
<text x="70.7" y="65.6">+5V</text>
<text x="118.9" y="63.2">GND</text>
<text x="372.9" y="62.7">GND</text>
<text x="252.8" y="79.6">GND</text>
<text x="15" y="86.7">GND</text>
<text x="54.4" y="87.7">+5V</text>
<text x="295.1" y="86.7">GND</text>
<text x="337.8" y="88.5">GND</text>
<text x="7.8" y="92.7">GND</text>
<text x="209.8" y="90.3">VCC</text>
<text x="383.3" y="95.6">GND</text>
<text x="208.1" y="99.1">VCC</text>
<text x="293" y="97.3">VCC</text>
<text x="293" y="107.9">VCC</text>
<text x="42.9" y="109.7">GND</text>
<text x="348.2" y="121.4">GND</text>
<text x="293" y="129.1">VCC</text>
<text x="371.1" y="129.7">GND</text>
<text x="109.9" y="155.5">GND</text>
<text x="209.8" y="153.8">VCC</text>
<text x="109.9" y="159">GND</text>
<text x="293.5" y="193.7">GND</text>
<text x="251.4" y="202.3">VCC VCC GND</text>
<text x="288.2" y="201.9">GND</text>
<text x="142.2" y="209.8">VCC</text>
<text x="302.7" y="204.5">VCC</text>
<text x="315" y="204.5">VCC</text>
<text x="332.4" y="208.4">GND</text>
<text x="50.3" y="211.2">VCC</text>
<text x="92.8" y="211.6">VCC</text>
<text x="207.2" y="210.1">GND</text>
<text x="15" y="217.3">GND</text>
<text x="57.3" y="217.3">GND</text>
<text x="177.3" y="220.8">GND</text>
<text x="208.1" y="217.3">VCC</text>
<text x="207.3" y="224.3">GND</text>
<text x="207.3" y="227.8">GND</text>
<text x="207.3" y="234.8">GND</text>
<text x="207.3" y="249">GND</text>
<text x="163" y="257.2">GND</text>
<text x="18.5" y="275.5">GND</text>
</g>
<g font-size="4.2" fill="#f0f">
<text x="164" y="41.2">Sensors</text>
<text x="10.6" y="74.7">Power</text>
<text x="15.9" y="191.1">5V and USB to TTL</text>
<text x="160.5" y="189.4">MCU</text>
<text x="10.6" y="240.5">Buttons</text>
<text x="109.4" y="256.4">Display</text>
<text x="250.5" y="252.9">Pull Ups</text>
<text x="333.4" y="252.9">Battery analog read</text>
<text x="10.6" y="281.1">Flash</text>
</g>
<g font-size="4.2" fill="#00f">
<text x="392.5" y="265.7">2.0</text>
<text x="310.9" y="275.2">TTF Robotics</text>
<text x="304" y="283">2020-12-30</text>
</g>
<g font-size="3.9" fill="#00f">
<text x="267.2" y="23.6">I2C_SDA</text>
<text x="335.8" y="19">I2C_SCL</text>
<text x="59.3" y="25.4">BAT</text>
<text x="163.5" y="28.3">I2C_SDA</text>
<text x="226.5" y="27.8">I2C_SCL</text>
<text x="262.7" y="33.6">ACC_INT_1</text>
<text x="262.7" y="37.2">ACC_INT_2</text>
<text x="13.4" y="65.9">BAT</text>
<text x="274.2" y="75.4">LNA_IN</text>
<text x="296.9" y="89.6">CAP1</text>
<text x="386.8" y="87.9">XTAL_N</text>
<text x="200.8" y="94.3">LNA_IN</text>
<text x="296.9" y="93.1">CAP2</text>
<text x="329" y="95.8">XTAL_P</text>
<text x="296.9" y="100.2">XTAL_P</text>
<text x="296.9" y="103.7">XTAL_N</text>
<text x="112.2" y="113">DTR</text>
<text x="297.1" y="110.7">I2C_SDA</text>
<text x="209.5" y="118.8">EN</text>
<text x="296.7" y="114.8">TXD</text>
<text x="297" y="118.3">RXD</text>
<text x="297.1" y="121.3">I2C_SCL</text>
<text x="112.2" y="130.7">RTS</text>
<text x="152.5" y="130.5" transform="rotate(-90 152.5 130.5)">BOOT</text>
<text x="112.2" y="134.2">RXD</text>
<text x="112.2" y="137.7">TXD</text>
<text x="189.4" y="132.4">BAT_ANALOG</text>
<text x="194" y="135.9">ACC_INT_2</text>
<text x="296.8" y="136">SCL</text>
<text x="296.8" y="132.4">SDA</text>
<text x="194" y="139.5">ACC_INT_1</text>
<text x="207" y="143">CAP</text>
<text x="296.6" y="143">SD_1</text>
<text x="297" y="139">BLK</text>
<text x="110.4" y="148.3">RTS</text>
<text x="205.2" y="146.5">BTN1</text>
<text x="296.6" y="146.6">SD_0</text>
<text x="296.6" y="153.6">SD_CMD</text>
<text x="296.6" y="150.1">SD_CLK</text>
<text x="327.2" y="155.9">CAP1</text>
<text x="205.2" y="157.1">BTN2</text>
<text x="208.4" y="160.7">D15</text>
<text x="296.6" y="157.1">SD_3</text>
<text x="296.6" y="160.7">SD_2</text>
<text x="204.4" y="167.7">BOOT</text>
<text x="209.4" y="164.2">DC</text>
<text x="306.9" y="167.7">VDD_SDIO</text>
<text x="110.4" y="171.2">DTR</text>
<text x="207.5" y="171.2">RES</text>
<text x="327.2" y="173.5">CAP2</text>
<text x="153" y="191" transform="rotate(-90 153 191)">EN</text>
<text x="48.9" y="206.7" transform="rotate(-90 48.9 206.7)">BTN1</text>
<text x="90.7" y="206.5" transform="rotate(-90 90.7 206.5)">BTN2</text>
<text x="168.8" y="206.1" transform="rotate(-90 168.8 206.1)">LEDK</text>
<text x="392" y="207.6">BAT</text>
<text x="204.5" y="213.5">LEDK</text>
<text x="209.8" y="231.2">DC</text>
<text x="354.4" y="233">BAT_ANALOG</text>
<text x="109.2" y="240">BLK</text>
<text x="208" y="238.2">SCL</text>
<text x="208" y="241.8">SDA</text>
<text x="208" y="245.3">RES</text>
<text x="267.6" y="241.6" transform="rotate(-90 267.6 241.6)">EN</text>
<text x="294.6" y="240.5" transform="rotate(-90 294.6 240.5)">D15</text>
<text x="257" y="246.9" transform="rotate(-90 257 246.9)">BOOT</text>
<text x="308.2" y="249.6" transform="rotate(-90 308.2 249.6)">I2C_SDA</text>
<text x="320.5" y="249.6" transform="rotate(-90 320.5 249.6)">I2C_SCL</text>
<text x="9.9" y="264.7">SD_CMD</text>
<text x="17" y="268.2">SD_0</text>
<text x="105.7" y="264.2">VDD_SDIO</text>
<text x="106.1" y="268.3">SD_2</text>
<text x="17" y="271.7">SD_3</text>
<text x="106.1" y="271.8">SD_CLK</text>
<text x="106.1" y="275.3">SD_1</text>
</g>
<g font-size="3.9" fill="#800">
<text x="250.5" y="261">TITLE:</text>
<text x="379.1" y="265.7">REV:</text>
<text x="287.4" y="275.2">Company:</text>
<text x="378.7" y="275.8">Sheet: 1/1</text>
<text x="287.4" y="282.9">Date:</text>
<text x="336.4" y="282.9">Drawn By: naidan_</text>
</g>
<g font-size="3.2" fill="#800">
<text x="41.6" y="6.8">1</text>
<text x="110.8" y="6.8">2</text>
<text x="179.9" y="6.8">3</text>
<text x="249.1" y="6.8">4</text>
<text x="318.2" y="6.8">5</text>
<text x="4.1" y="41.9">A</text>
<text x="405.9" y="41.9">A</text>
<text x="4.1" y="111.1">B</text>
<text x="405.9" y="111.1">B</text>
<text x="4.1" y="180.2">C</text>
<text x="405.9" y="180.2">C</text>
<text x="4.1" y="249.3">D</text>
<text x="405.9" y="249.3">D</text>
<text x="41.6" y="287.6">1</text>
<text x="110.8" y="287.6">2</text>
<text x="179.9" y="287.6">3</text>
<text x="249.1" y="287.6">4</text>
<text x="318.2" y="287.6">5</text>
</g>
<g font-size="3.2" fill="#000080">
<text x="80.7" y="17.9">CJ2301 S1</text>
<text x="80.7" y="14.7">Q4</text>
<text x="121.4" y="15.6">U2</text>
<text x="300.4" y="14.2">U10 BMA400</text>
<text x="121.4" y="18.8">RT9013-33GB</text>
<text x="200.7" y="22.4">SHT20</text>
<text x="200.7" y="19.2">U9</text>
<text x="89.6" y="30">D2</text>
<text x="17" y="35.9">LED1</text>
<text x="86.2" y="33.5">MBR0530</text>
<text x="17" y="39.1">LED-0603_R</text>
<text x="147.5" y="40.6">4.7uF</text>
<text x="149.9" y="37.1">C8</text>
<text x="85.4" y="47.6">R15</text>
<text x="19.1" y="51.1">R16</text>
<text x="45.5" y="52.4">TP4054</text>
<text x="45.5" y="49.4">U4</text>
<text x="72" y="51.1">R10</text>
<text x="85.4" y="50.8">10k</text>
<text x="19.1" y="54.3">1k</text>
<text x="72" y="54.3">10k</text>
<text x="236" y="56.5">U6</text>
<text x="249.2" y="60">C23</text>
<text x="249" y="63.5">2.4pF</text>
<text x="253.9" y="70.1">L2</text>
<text x="268.1" y="70.2">4.7pF</text>
<text x="268.1" y="67">C22</text>
<text x="253.9" y="73.3">2.4nH</text>
<text x="31.4" y="81.1">C1</text>
<text x="36.7" y="81.4">0.1uF</text>
<text x="362.9" y="82.5">40MHz</text>
<text x="363.3" y="79.3">X1</text>
<text x="381" y="82.6">12pF</text>
<text x="381" y="79.4">C19</text>
<text x="79" y="89.4">CP2104-F03-GMR</text>
<text x="79" y="86.5">U5</text>
<text x="356.3" y="107.3">12pF</text>
<text x="356.3" y="104.1">C18</text>
<text x="12" y="114.6">U254-051T-4BH83-F1B</text>
<text x="20.7" y="118.5">USB2</text>
<text x="132.9" y="141">R11</text>
<text x="132.9" y="144.2">10k</text>
<text x="149.5" y="148.2">Q2</text>
<text x="376.1" y="150">10nF/6.3V(10%)</text>
<text x="379.2" y="146.4">C21</text>
<text x="145.2" y="153.5">S8050</text>
<text x="133.7" y="167.1">10k</text>
<text x="133.7" y="163.9">R12</text>
<text x="346.9" y="167.6">3.3nF/6.3V/(10%)</text>
<text x="349.3" y="164">C20</text>
<text x="378.2" y="167.2">20k(5%)</text>
<text x="378.2" y="164">R14</text>
<text x="149.5" y="171.1">Q3</text>
<text x="145.2" y="174.6">S8050</text>
<text x="244.8" y="178.2">U1</text>
<text x="252.8" y="178.2">ESP32-D0WDQ6-V3</text>
<text x="301.6" y="179.6">1uF</text>
<text x="301.6" y="176.4">C3</text>
<text x="230.5" y="201">U8</text>
<text x="356" y="201">R9</text>
<text x="373.6" y="201">R8</text>
<text x="36.7" y="209.9">R6</text>
<text x="79" y="209.9">R7</text>
<text x="199.8" y="204.2">ST7789-240X240 COPY</text>
<text x="356" y="204.2">100k</text>
<text x="373.6" y="204.2">100k</text>
<text x="36.7" y="213">10k</text>
<text x="79" y="213">10k</text>
<text x="356" y="215.5">0.1uF</text>
<text x="356" y="212.3">C2</text>
<text x="258.2" y="221.9">10k</text>
<text x="258.2" y="218.7">R4</text>
<text x="268.8" y="221.9">10k</text>
<text x="268.8" y="218.7">R5</text>
<text x="280.5" y="221.9">0.1uF</text>
<text x="280.5" y="218.7">C17</text>
<text x="295.3" y="221.9">10k</text>
<text x="295.3" y="218.7">R13</text>
<text x="309.4" y="221.9">4.7k</text>
<text x="309.4" y="218.7">R17</text>
<text x="321.7" y="221.9">4.7k</text>
<text x="321.7" y="218.7">R18</text>
<text x="148.9" y="227.2">10k</text>
<text x="148.9" y="224.1">R2</text>
<text x="170" y="227.2">10</text>
<text x="170" y="224.1">R1</text>
<text x="196.9" y="225.8">0.1uF</text>
<text x="39.4" y="229.3">SW1</text>
<text x="82" y="229.3">SW2</text>
<text x="132" y="232.8">R3</text>
<text x="199" y="229.3">C9</text>
<text x="132" y="235.9">1k</text>
<text x="169" y="239.9">Q1</text>
<text x="169" y="242.9">S8050</text>
<text x="63.2" y="280.5">U3 W25Q32JVZPIQ</text>
</g>
<g font-size="3.2" fill="#00f">
<text x="292.4" y="17.9">1</text>
<text x="323" y="17.9">12</text>
<text x="110.9" y="23.2">1</text>
<text x="134.1" y="23.2">5</text>
<text x="292.4" y="21.4">2</text>
<text x="295.9" y="19.7">SDO</text>
<text x="295.9" y="23.2">SDX</text>
<text x="314.9" y="19.7">SCX</text>
<text x="316.9" y="23.2">NC</text>
<text x="323" y="21.4">11</text>
<text x="115.4" y="24.6">VIN VOUT</text>
<text x="190.1" y="26.7">1</text>
<text x="193.6" y="28.5">SDA</text>
<text x="206" y="28.5">SCL</text>
<text x="213.6" y="26.7">6</text>
<text x="292.4" y="28.5">4</text>
<text x="314.9" y="26.7">CSB</text>
<text x="323" y="25">10</text>
<text x="190.1" y="33.8">3</text>
<text x="193.6" y="35.6">NC</text>
<text x="207.5" y="35.6">NC</text>
<text x="213.6" y="33.8">4</text>
<text x="292.4" y="32">5</text>
<text x="292.4" y="35.6">6</text>
<text x="295.9" y="30.3">NC</text>
<text x="295.9" y="33.8">INT1</text>
<text x="110.9" y="37.3">3</text>
<text x="115.4" y="38.7">EN</text>
<text x="124.5" y="40.5" transform="rotate(-90 124.5 40.5)">GND</text>
<text x="127" y="38.7">NC</text>
<text x="134.1" y="37.3">4</text>
<text x="295.9" y="37.3">INT2</text>
<text x="123.1" y="45" transform="rotate(-90 123.1 45)">2</text>
<text x="31.3" y="56.7">1</text>
<text x="34.8" y="58.5">CHRG</text>
<text x="51.4" y="58.5">PROG</text>
<text x="61.9" y="56.7">5</text>
<text x="31.3" y="63.8">3</text>
<text x="34.8" y="65.5">BAT</text>
<text x="229.9" y="75.8">RF</text>
<text x="239.9" y="74.4">2</text>
<text x="239.9" y="77.9">1</text>
<text x="226.6" y="79.3">GND</text>
<text x="284.2" y="88.5">48</text>
<text x="372.2" y="86.7">3</text>
<text x="62.9" y="93.8">8</text>
<text x="68.1" y="95.2">VBUS</text>
<text x="82.8" y="95.2">GPIO.0</text>
<text x="97.4" y="93.8">14</text>
<text x="225.3" y="92">2</text>
<text x="228.8" y="93.8">LNA_IN</text>
<text x="274.4" y="90.2">CAP1</text>
<text x="274.4" y="93.8">CAP2</text>
<text x="284.2" y="92">47</text>
<text x="356.1" y="93.8">1</text>
<text x="15.6" y="100.8">6</text>
<text x="62.9" y="100.8">3</text>
<text x="62.9" y="97.3">4</text>
<text x="68.1" y="98.7">D-</text>
<text x="82.8" y="98.7">GPIO.1</text>
<text x="97.4" y="100.8">12</text>
<text x="97.4" y="97.3">13</text>
<text x="270.7" y="100.8">XTAL_P</text>
<text x="284.2" y="99.1">45</text>
<text x="18.3" y="102.2">EH D+</text>
<text x="62.9" y="107.9">9</text>
<text x="68.1" y="102.2">D+</text>
<text x="82.8" y="105.8">GPIO.3</text>
<text x="82.8" y="102.2">GPIO.2</text>
<text x="97.4" y="104.4">11</text>
<text x="225.3" y="106.1">6</text>
<text x="228.8" y="107.9">SENSOR_CAPP</text>
<text x="270.2" y="104.4">XTAL_N</text>
<text x="284.2" y="102.6">44</text>
<text x="68.1" y="109.3">RST</text>
<text x="87.6" y="112.8">DTR</text>
<text x="97.4" y="111.4">23</text>
<text x="225.3" y="113.2">8</text>
<text x="225.3" y="109.6">7</text>
<text x="228.8" y="111.4">SENSOR_CAPN</text>
<text x="270.4" y="111.4">GPIO21</text>
<text x="284.2" y="109.6">42</text>
<text x="284.2" y="113.2">41</text>
<text x="87.1" y="119.9">DCD</text>
<text x="87.4" y="116.3">DSR</text>
<text x="97.4" y="114.9">22</text>
<text x="97.4" y="118.5">24</text>
<text x="225.3" y="116.7">9</text>
<text x="228.8" y="118.5">CHIP_PU</text>
<text x="228.8" y="114.9">SENSOR_VN</text>
<text x="271.5" y="118.5">U0RXD</text>
<text x="271.8" y="114.9">U0TXD</text>
<text x="284.2" y="116.7">40</text>
<text x="90.6" y="123.4">RI</text>
<text x="97.4" y="122">1</text>
<text x="97.4" y="125.5">18</text>
<text x="223.3" y="123.8">11</text>
<text x="223.3" y="120.2">10</text>
<text x="228.8" y="125.5">VDET_2</text>
<text x="228.8" y="122">VDET_1</text>
<text x="270.4" y="122">GPIO22</text>
<text x="270.4" y="125.5">GPIO19</text>
<text x="284.2" y="120.2">39</text>
<text x="284.2" y="123.8">38</text>
<text x="87.9" y="126.9">CTS</text>
<text x="87.9" y="130.5">RTS</text>
<text x="97.4" y="129">19</text>
<text x="223.3" y="130.8">13</text>
<text x="223.3" y="127.3">12</text>
<text x="228.8" y="129">32K_XP</text>
<text x="284.2" y="130.8">36</text>
<text x="87.4" y="137.5">RXD</text>
<text x="87.6" y="134">TXD</text>
<text x="97.4" y="136.1">20</text>
<text x="97.4" y="132.6">21</text>
<text x="223.3" y="137.9">15</text>
<text x="223.3" y="134.3">14</text>
<text x="228.8" y="136.1">GPIO25</text>
<text x="228.8" y="132.6">32K_XN</text>
<text x="270.4" y="132.6">GPIO23</text>
<text x="270.4" y="136.1">GPIO18</text>
<text x="284.2" y="134.3">35</text>
<text x="284.2" y="137.9">34</text>
<text x="60.9" y="143.2">10</text>
<text x="97.4" y="143.2">17</text>
<text x="223.3" y="141.4">16</text>
<text x="228.8" y="143.2">GPIO27</text>
<text x="228.8" y="139.6">GPIO26</text>
<text x="263.3" y="143.2">SD_DATA_1</text>
<text x="272.5" y="139.6">GPIO5</text>
<text x="284.2" y="141.4">33</text>
<text x="68.1" y="144.6">NC</text>
<text x="76.2" y="148.1">SUSPEND#</text>
<text x="78.8" y="144.6">SUSPEND</text>
<text x="97.4" y="146.7">15</text>
<text x="223.3" y="148.4">18</text>
<text x="223.3" y="144.9">17</text>
<text x="228.8" y="146.7">MTMS</text>
<text x="263.3" y="146.7">SD_DATA_0</text>
<text x="284.2" y="144.9">32</text>
<text x="284.2" y="148.4">31</text>
<text x="62.9" y="153.7">5</text>
<text x="62.9" y="150.2">7</text>
<text x="68.1" y="155.2">VIO</text>
<text x="68.1" y="151.6">REGIN</text>
<text x="223.3" y="155.5">20</text>
<text x="228.8" y="150.2">MTDI</text>
<text x="268.7" y="153.7">SD_CMD</text>
<text x="269.9" y="150.2">SD_CLK</text>
<text x="284.2" y="152">30</text>
<text x="284.2" y="155.5">29</text>
<text x="223.3" y="159">21</text>
<text x="228.8" y="160.8">MTDO</text>
<text x="228.8" y="157.3">MTCK</text>
<text x="263.3" y="157.3">SD_DATA_3</text>
<text x="263.3" y="160.8">SD_DATA_2</text>
<text x="284.2" y="159">28</text>
<text x="223.3" y="166.1">23</text>
<text x="223.3" y="162.6">22</text>
<text x="228.8" y="167.9">GPIO0</text>
<text x="228.8" y="164.3">GPIO2</text>
<text x="270.4" y="164.3">GPIO17</text>
<text x="284.2" y="162.6">27</text>
<text x="223.3" y="169.6">24</text>
<text x="228.8" y="171.4">GPIO4</text>
<text x="270.4" y="171.4">GPIO16</text>
<text x="284.2" y="169.6">25</text>
<text x="47.3" y="222.9" transform="rotate(-90 47.3 222.9)">2</text>
<text x="54.3" y="222.9" transform="rotate(-90 54.3 222.9)">4</text>
<text x="89.6" y="222.9" transform="rotate(-90 89.6 222.9)">1</text>
<text x="96.7" y="222.9" transform="rotate(-90 96.7 222.9)">3</text>
<text x="47.3" y="235.5" transform="rotate(-90 47.3 235.5)">1</text>
<text x="54.3" y="235.5" transform="rotate(-90 54.3 235.5)">3</text>
<text x="89.6" y="235.5" transform="rotate(-90 89.6 235.5)">2</text>
<text x="96.7" y="235.5" transform="rotate(-90 96.7 235.5)">4</text>
<text x="36.6" y="263.1">1</text>
<text x="66.7" y="259.9" transform="rotate(-90 66.7 259.9)">9</text>
<text x="36.6" y="266.6">2</text>
<text x="40.1" y="264.9">/CS</text>
<text x="40.1" y="268.4">DO(IO1)</text>
<text x="57.9" y="268.4">/HOLDor/RESET(IO3)</text>
<text x="68.1" y="264.6" transform="rotate(-90 68.1 264.6)">EP</text>
<text x="93.7" y="266.6">7</text>
<text x="36.6" y="270.2">3</text>
<text x="40.1" y="271.9">/WP(IO2)</text>
<text x="79.7" y="275.4">DI(IO0)</text>
<text x="86" y="271.9">CLK</text>
<text x="93.7" y="273.7">5</text>
<text x="93.7" y="270.2">6</text>
</g>
<g font-size="3.2" fill="#f00">
<text x="292.4" y="25">3</text>
<text x="295.9" y="26.7">VDDIO</text>
<text x="205.1" y="32">VDD</text>
<text x="213.6" y="30.3">5</text>
<text x="323" y="35.6">7</text>
<text x="314.4" y="37.3">VDD</text>
<text x="53.8" y="65.5">VCC</text>
<text x="61.9" y="63.8">4</text>
<text x="225.3" y="88.5">1</text>
<text x="23.4" y="95.2">VCC</text>
<text x="31.7" y="93.8">1</text>
<text x="225.3" y="95.5">3</text>
<text x="228.8" y="90.2">VDDA</text>
<text x="284.2" y="95.5">46</text>
<text x="225.3" y="99.1">4</text>
<text x="228.8" y="100.8">VDD3P3</text>
<text x="228.8" y="97.3">VDD3P3</text>
<text x="273.5" y="97.3">VDDA</text>
<text x="225.3" y="102.6">5</text>
<text x="228.8" y="104.4">SENSOR_VP</text>
<text x="273.5" y="107.9">VDDA</text>
<text x="284.2" y="106.1">43</text>
<text x="60.9" y="114.9">16</text>
<text x="68.1" y="116.3">VPP</text>
<text x="261.2" y="129">VDD3P3_CPU</text>
<text x="284.2" y="127.3">37</text>
<text x="223.3" y="152">19</text>
<text x="228.8" y="153.7">VDD3P3_RTC</text>
<text x="62.9" y="157.3">6</text>
<text x="68.1" y="158.7">VDD</text>
<text x="265.2" y="167.9">VDD_SDIO</text>
<text x="284.2" y="166.1">26</text>
<text x="93.7" y="263.1">8</text>
<text x="85.6" y="264.9">VCC</text>
</g>
<g font-size="3.2">
<text x="323" y="28.5">9</text>
<text x="190.1" y="30.3">2</text>
<text x="193.6" y="32">VSS</text>
<text x="310.4" y="33.8">GNDIO</text>
<text x="314.2" y="30.3">GND</text>
<text x="323" y="32">8</text>
<text x="208.3" y="39.1">ep</text>
<text x="213.6" y="37.3">7</text>
<text x="31.3" y="60.3">2</text>
<text x="34.8" y="62">GND</text>
<text x="275.4" y="86.7">GND</text>
<text x="284.2" y="84.9">49</text>
<text x="356.1" y="86.7">4</text>
<text x="372.2" y="93.8">2</text>
<text x="26.1" y="98.7">D-</text>
<text x="31.7" y="97.3">2</text>
<text x="31.7" y="100.8">3</text>
<text x="26.2" y="105.8">ID</text>
<text x="31.7" y="104.4">4</text>
<text x="31.7" y="107.9">5</text>
<text x="22.7" y="109.3">GND</text>
<text x="86.9" y="155.2">GND</text>
<text x="97.4" y="153.7">2</text>
<text x="86.9" y="158.7">GND</text>
<text x="97.4" y="157.3">25</text>
<text x="36.6" y="273.7">4</text>
<text x="40.1" y="275.4">GND</text>
</g>
<g font-size="1.8" fill="#00f">
<text x="228.2" y="208.4">1</text>
<text x="231.8" y="209.8">GND</text>
<text x="228.2" y="211.9">2</text>
<text x="228.2" y="215.5">3</text>
<text x="231.8" y="213.4">LEDC</text>
<text x="228.2" y="219">4</text>
<text x="231.8" y="216.9">LEDA</text>
<text x="231.8" y="220.4">VDD</text>
<text x="228.2" y="222.5">5</text>
<text x="228.2" y="226.1">6</text>
<text x="231.8" y="223.9">GND</text>
<text x="231.8" y="227.5">GND</text>
<text x="228.2" y="229.6">7</text>
<text x="228.2" y="233.1">8</text>
<text x="231.8" y="231">D/C</text>
<text x="228.2" y="236.6">9</text>
<text x="231.8" y="234.5">CS</text>
<text x="231.8" y="238.1">SCL</text>
<text x="227.1" y="240.2">10</text>
<text x="227.1" y="243.7">11</text>
<text x="231.8" y="241.6">SDA</text>
<text x="231.8" y="245.1">RESET</text>
<text x="227.1" y="247.2">12</text>
<text x="231.8" y="248.6">GND</text>
</g>
<text font-size="1.8" fill="#39f" x="239.8" y="235.5" transform="rotate(-90 239.8 235.5)">ST7789 240x240</text>
</svg>
